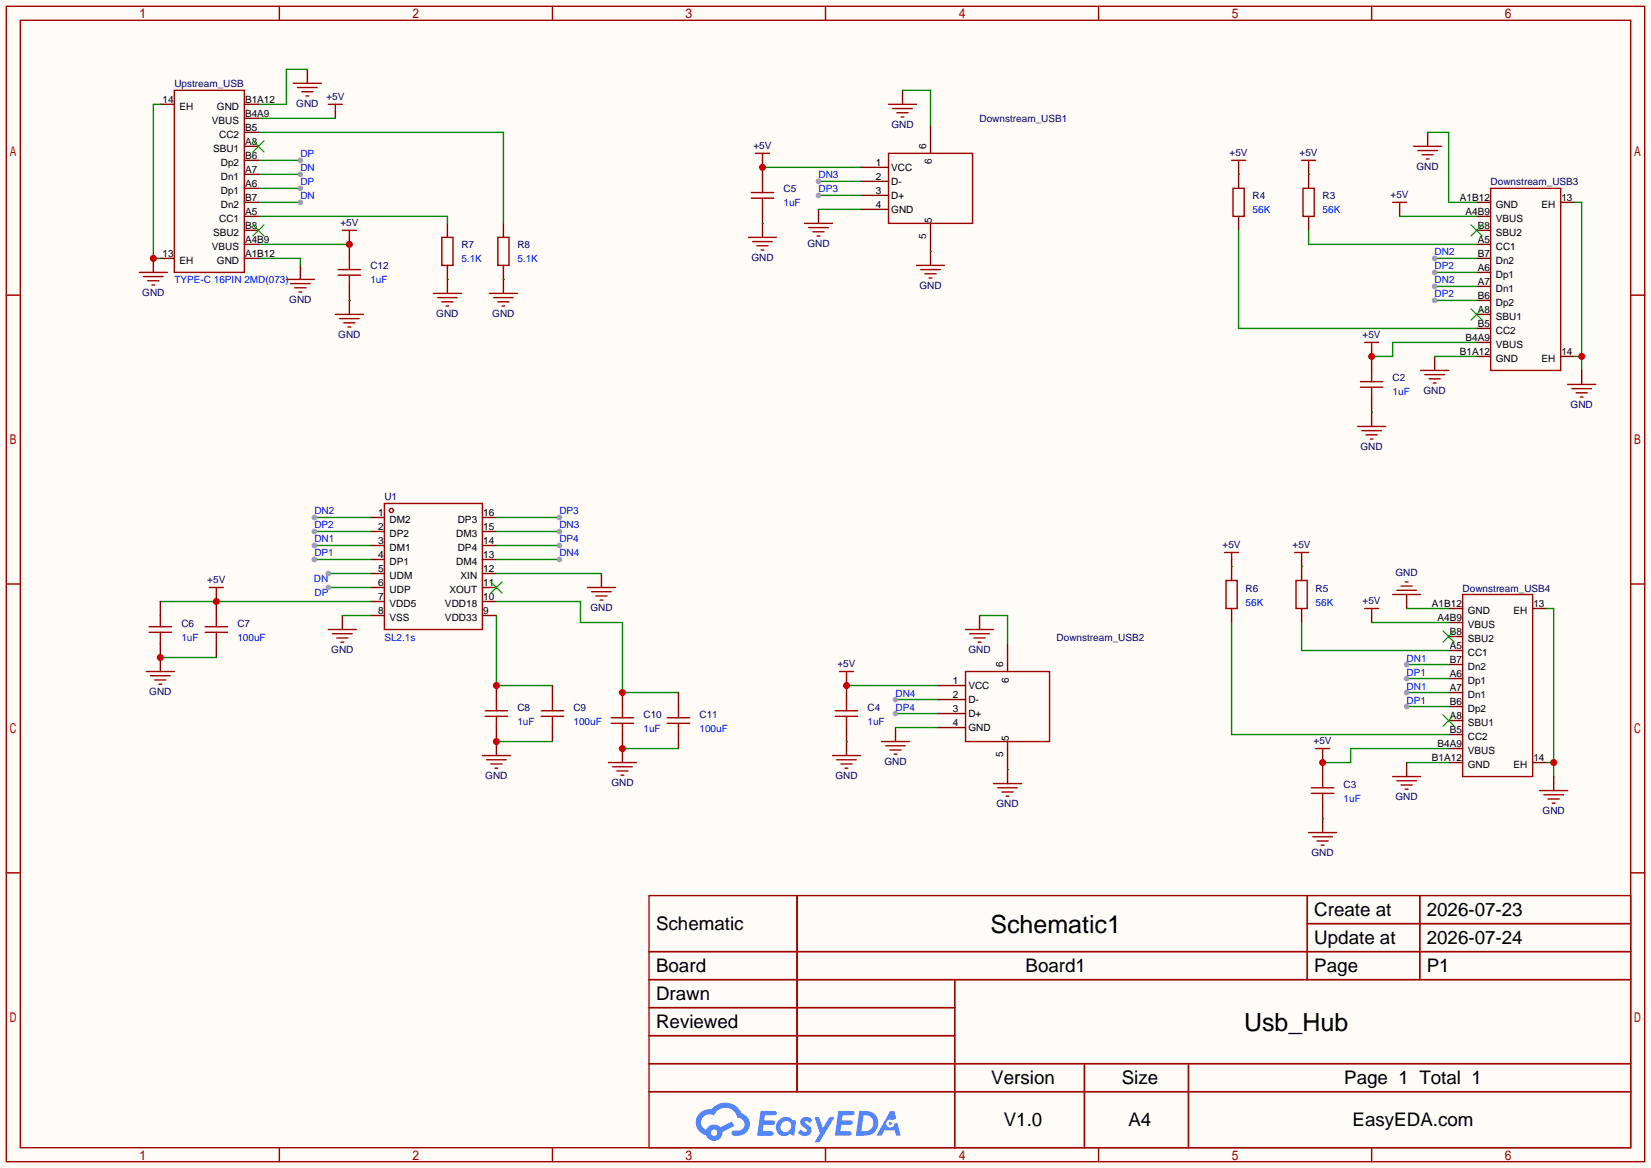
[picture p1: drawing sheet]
<svg xmlns="http://www.w3.org/2000/svg" width="299mm" height="212mm" viewBox="0 0 299 212" stroke-linecap="round" stroke-linejoin="round" font-family="sans-serif">
<path d="M0 0h299.5v211.8h-299.5z" fill="#fffcf7"/>
<g fill="none" stroke="#a10000" stroke-width=".25">
<path d="M1.1 1.1h297.2v209.6h-297.2zM3.7 3.7h292.1v204.5h-292.1zM50.7 1.1v2.6M100.2 1.1v2.6M149.7 1.1v2.6M199.3 1.1v2.6M248.8 1.1v2.6M1.1 53.5h2.6M295.8 53.5h2.5M1.1 105.9h2.6M295.8 105.9h2.5M1.1 158.3h2.6"/>
<path d="M295.8 158.3h2.5M117.7 162.4h178.1v45.8h-178.1zM117.7 172.6h178.1M117.7 177.7h178.1M144.6 162.4v35.6M173.2 177.7v30.5M237.1 162.4v15.3M237.1 167.5h58.7M257.5 162.4v15.3M117.7 182.8h55.5M117.7 192.9h178.1M117.7 187.8h55.5"/>
<path d="M117.7 198h178.1M196.7 192.9v15.3M215.6 192.9v15.3M50.7 208.2v2.5M100.2 208.2v2.5M149.7 208.2v2.5M199.3 208.2v2.5M248.8 208.2v2.5"/>
</g>
<g fill="#5487ff">
<path d="M145.5 202.8a1.3 1.3 0 0 1 1.8 .3l-.4 .6a.54 .54 0 0 0-.9-.2l.1 .2a1.58 1.58 0 0 1 1.1 1.6 1.43 1.43 0 0 1-2.5 .1l.5-.6a.64 .64 0 0 0 .5 .5 .64 .64 0 0 0 .7-.3l-.2-.2a1.6 1.6 0 0 1-1-1.6z"/>
<path d="M147.7 202.7h.9l.7 1.9 1.1-1.9h.9l-2.7 4.5h-.9l1-1.7z"/>
<path d="M138 201.5h1.6a1.31 1.31 0 0 1 1.2 .2 .4 .4 0 0 1-.3 .6h-1.8l-.1 .9h1.6a.4 .4 0 0 1 .4 .4 .4 .4 0 0 1-.4 .4h-1.7l-.2 1.2h.8a1.23 1.23 0 0 1 1.2 .2 .39 .39 0 0 1-.3 .6h-2.7z"/>
<path d="M152.1 201.5h1.6a1.32 1.32 0 0 1 1.3 .2 .39 .39 0 0 1-.4 .6h-1.7l-.2 .9h1.7a.4 .4 0 0 1 .3 .4 .4 .4 0 0 1-.4 .4h-1.7l-.2 1.2h.8a1.23 1.23 0 0 1 1.2 .2 .39 .39 0 0 1-.3 .6h-2.7z"/>
<path d="M161.5 201.5h.7l.4 1.3-.7 .4a.75 .75 0 0 0-1.1 .3 .75 .75 0 0 0 .5 1 .75 .75 0 0 0 .9-.6l.6-.3 .6 2.4h-.9l-.2-1h-1.9l-.5 1h-.9z"/>
<path d="M155.9 201.5l-.7 4.5h1.5a2.27 2.27 0 0 0 2.6-2.3 2.27 2.27 0 0 0-2.7-2.2zM156.6 202.3a1.5 1.5 0 0 1 1.8 1.5 1.5 1.5 0 0 1-1.9 1.4h-.3z"/>
<path d="M141.3 203.1a1.62 1.62 0 0 0-.4 2.1 1.62 1.62 0 0 0 2 .7l.4-.3 .3 .3 .5 .1 .3-2.5-.2-.3h-.4a1.58 1.58 0 0 0-2.5-.1zM141.9 203.6a.99 .99 0 0 1 1.6 .3 .99 .99 0 0 1-.9 1.4 .94 .94 0 0 1-1-.5 .94 .94 0 0 1 .3-1.2z"/>
<path d="M126.9 201.9a2.37 2.37 0 0 0 1.2 4 1.54 1.54 0 0 0 1.7 1 1.54 1.54 0 0 0 1.3-1.6l2.1-1.1-.5-.8-2 1.1a1.57 1.57 0 0 0-2.6 .4 1.5 1.5 0 0 1-.8-2.1 1.5 1.5 0 0 1 2.2-.5 2.23 2.23 0 0 1 2.3-1.4 2.23 2.23 0 0 1 2 1.8 1.16 1.16 0 0 1 1.2 1.1 1.16 1.16 0 0 1-1 1.3h-.7a.47 .47 0 0 0-.6 .3 .47 .47 0 0 0 .4 .6 2.23 2.23 0 0 0 2.3-.7 2.23 2.23 0 0 0 .4-2.3 2.16 2.16 0 0 0-1.3-1.1 3.2 3.2 0 0 0-5.4-.7l-1.2 .1zM129 205.4a.58 .58 0 0 1 1.1 0 .58 .58 0 0 1-1.1 0z"/>
<circle cx="161.5" cy="203.8" r=".28"/>
</g>
<g fill="none" stroke="#a10000" stroke-width=".25">
<path d="M53.2 15.1h5.1M54 15.9h3.5M54.7 16.6h2.1M55.5 17.4h.5M59.6 18.9h2.5M60.8 18.9v1.3M161.2 27.8h15.2v12.7h-15.2zM270.4 34.2h12.7v33h-12.7zM51.9 50.7h5.1M52.7 51.4h3.6M53.5 52.2h2M54.2 53h.5"/>
<path d="M60.8 57h5.1M61.6 57.8h3.6M62.1 41.8h2.5M62.4 58.5h2M63.1 59.3h.5M63.4 41.8v1.3M78.6 53.2h5.1M79.4 54h3.5M80.1 43.1h2.1v5h-2.1zM80.1 54.7h2.1M80.9 55.5h.5M88.8 53.2h5.1"/>
<path d="M89.5 54h3.6M90.3 43.1h2v5h-2zM90.3 54.7h2M91.1 55.5h.5M135.8 43.1h5M136.5 43.8h3.6M137.3 44.6h2M138 45.3h.6M246.3 77.3h5M247 78.1h3.6M247.8 78.9h2M248.5 79.6h.5"/>
<path d="M69.7 91.3h17.8v22.9h-17.8zM265.3 107.8h12.7v33h-12.7zM151 137h5.1M151.8 137.8h3.5M152.5 138.6h2.1M153.3 139.3h.5M175.1 121.8h15.3v12.7h-15.3zM237.4 151h5M238.1 151.8h3.6M238.9 152.5h2M239.6 153.3h.6"/>
<circle cx="71" cy="92.6" r=".38"/>
</g>
<g fill="none" stroke="#870000" stroke-width=".25">
<path d="M55.8 12.6v2.5M60.8 20.2v1.3M156.1 38h5.1M156.1 35.4h5.1M156.1 32.9h5.1M156.1 30.4h5.1M168.8 22.7v5.1M267.8 36.7h2.6M267.8 39.2h2.6M283.1 36.7h2.5M54.5 48.1v2.6M63.4 43.1v1.2"/>
<path d="M63.4 54.5v2.5M81.2 40.5v2.6M81.2 48.1v5.1M91.3 40.5v2.6M91.3 48.1v5.1M138.3 40.5v2.6M168.8 40.5v5.1M267.8 41.8h2.6M267.8 44.3h2.6M267.8 46.9h2.6M267.8 49.4h2.6M267.8 51.9h2.6"/>
<path d="M267.8 54.5h2.6M267.8 57h2.6M267.8 59.6h2.6M248.8 74.8v2.5M267.8 62.1h2.6M267.8 64.6h2.6M283.1 64.6h2.5M67.2 93.9h2.5M67.2 96.4h2.5M67.2 98.9h2.5M87.5 93.9h2.5M87.5 96.4h2.5"/>
<path d="M87.5 98.9h2.5M67.2 101.5h2.5M67.2 104h2.5M67.2 106.6h2.5M67.2 109.1h2.5M67.2 111.6h2.5M87.5 101.5h2.5M87.5 104h2.5M87.5 106.6h2.5M87.5 109.1h2.5M87.5 111.6h2.5M182.8 116.7v5.1"/>
<path d="M262.8 110.4h2.5M262.8 112.9h2.5M262.8 115.4h2.5M262.8 118h2.5M278 110.4h2.5M153.5 134.5v2.5M170.1 132h5M170.1 129.4h5M170.1 126.9h5M170.1 124.3h5M182.8 134.5v5.1M262.8 120.5h2.5"/>
<path d="M262.8 123.1h2.5M262.8 125.6h2.5M262.8 128.1h2.5M262.8 130.7h2.5M262.8 133.2h2.5M262.8 135.8h2.5M262.8 138.3h2.5M278 138.3h2.5M239.9 148.5v2.5"/>
</g>
<path d="M266.8 40.8l2.1 2M266.8 56l2.1 2M268.9 40.8l-2.1 2M268.9 56l-2.1 2M89 105.5l2.1 2.1M91.1 105.5l-2.1 2.1M261.7 114.4l2.1 2.1M263.8 114.4l-2.1 2.1M261.7 129.7l2.1 2M263.8 129.7l-2.1 2" fill="none" stroke="#3c3" stroke-width=".25"/>
<path d="M55.8 12.6h-3.9v6.3h-5M46.9 21.5h13.9M46.9 39.2h34.3v1.3M46.9 24h44.4v16.5M46.9 29.1h7.6M46.9 44.3h16.5M46.9 46.9h7.6v1.2M81.2 50.7h.1M91.3 50.7h.1" fill="none" stroke="#008700" stroke-width=".25"/>
<circle cx="54.5" cy="29.1" r=".51" fill="#999"/>
<path d="M46.9 34.2h7.6" fill="none" stroke="#008700" stroke-width=".25"/>
<circle cx="54.5" cy="34.2" r=".51" fill="#999"/>
<path d="M59.6 106.6h7.6" fill="none" stroke="#008700" stroke-width=".25"/>
<circle cx="59.6" cy="106.6" r=".51" fill="#999"/>
<path d="M46.9 36.7h7.6" fill="none" stroke="#008700" stroke-width=".25"/>
<circle cx="54.5" cy="36.7" r=".51" fill="#999"/>
<path d="M46.9 31.6h7.6" fill="none" stroke="#008700" stroke-width=".25"/>
<circle cx="54.5" cy="31.6" r=".51" fill="#999"/>
<path d="M59.6 104h7.6" fill="none" stroke="#008700" stroke-width=".25"/>
<circle cx="59.6" cy="104" r=".51" fill="#999"/>
<path d="M39.2 107.8v1.3M62.1 111.6v2.6M109.1 104v2.6" fill="none" stroke="#870000" stroke-width=".25"/>
<path d="M38 106.6h2.5M39.2 106.6v1.2M59.6 114.2h5M60.3 114.9h3.6M61.1 115.7h2M61.8 116.5h.6M106.6 106.6h5M107.3 107.3h3.6M108.1 108.1h2M108.8 108.8h.5" fill="none" stroke="#a10000" stroke-width=".25"/>
<path d="M29.1 109.1h38.1M57 101.5h10.2M62.1 111.6h5.1M90 109.1h15.3v3.8h7.6v12.7h10.2M90 111.6v12.7h10.2M90 104h19.1" fill="none" stroke="#008700" stroke-width=".25"/>
<circle cx="57" cy="101.5" r=".51" fill="#999"/>
<path d="M57 96.4h10.2" fill="none" stroke="#008700" stroke-width=".25"/>
<circle cx="57" cy="96.4" r=".51" fill="#999"/>
<path d="M57 93.9h10.2" fill="none" stroke="#008700" stroke-width=".25"/>
<circle cx="57" cy="93.9" r=".51" fill="#999"/>
<path d="M57 98.9h10.2" fill="none" stroke="#008700" stroke-width=".25"/>
<circle cx="57" cy="98.9" r=".51" fill="#999"/>
<path d="M90 93.9h11.5" fill="none" stroke="#008700" stroke-width=".25"/>
<circle cx="101.5" cy="93.9" r=".51" fill="#999"/>
<path d="M90 96.4h11.5" fill="none" stroke="#008700" stroke-width=".25"/>
<circle cx="101.5" cy="96.4" r=".51" fill="#999"/>
<path d="M90 98.9h11.5" fill="none" stroke="#008700" stroke-width=".25"/>
<circle cx="101.5" cy="98.9" r=".51" fill="#999"/>
<path d="M90 101.5h11.5" fill="none" stroke="#008700" stroke-width=".25"/>
<circle cx="101.5" cy="101.5" r=".51" fill="#999"/>
<path d="M148.5 35.4h7.6" fill="none" stroke="#008700" stroke-width=".25"/>
<circle cx="148.5" cy="35.4" r=".51" fill="#999"/>
<path d="M148.5 32.9h7.6" fill="none" stroke="#008700" stroke-width=".25"/>
<circle cx="148.5" cy="32.9" r=".51" fill="#999"/>
<path d="M162.4 129.4h7.7" fill="none" stroke="#008700" stroke-width=".25"/>
<circle cx="162.4" cy="129.4" r=".51" fill="#999"/>
<path d="M162.4 126.9h7.7" fill="none" stroke="#008700" stroke-width=".25"/>
<circle cx="162.4" cy="126.9" r=".51" fill="#999"/>
<path d="M260.2 49.4h7.6" fill="none" stroke="#008700" stroke-width=".25"/>
<circle cx="260.2" cy="49.4" r=".51" fill="#999"/>
<path d="M260.2 54.5h7.6" fill="none" stroke="#008700" stroke-width=".25"/>
<circle cx="260.2" cy="54.5" r=".51" fill="#999"/>
<path d="M260.2 51.9h7.6" fill="none" stroke="#008700" stroke-width=".25"/>
<circle cx="260.2" cy="51.9" r=".51" fill="#999"/>
<path d="M260.2 46.9h7.6" fill="none" stroke="#008700" stroke-width=".25"/>
<circle cx="260.2" cy="46.9" r=".51" fill="#999"/>
<path d="M255.1 125.6h7.7" fill="none" stroke="#008700" stroke-width=".25"/>
<circle cx="255.1" cy="125.6" r=".51" fill="#999"/>
<path d="M255.1 120.5h7.7" fill="none" stroke="#008700" stroke-width=".25"/>
<circle cx="255.1" cy="120.5" r=".51" fill="#999"/>
<path d="M255.1 123.1h7.7" fill="none" stroke="#008700" stroke-width=".25"/>
<circle cx="255.1" cy="123.1" r=".51" fill="#999"/>
<path d="M255.1 128.1h7.7" fill="none" stroke="#008700" stroke-width=".25"/>
<circle cx="255.1" cy="128.1" r=".51" fill="#999"/>
<path d="M163.7 16.4v2.5M148.5 38v2.5M168.8 45.6v2.5M177.7 111.6v2.6M255.1 107.8v2.6M162.4 132v2.5M182.8 139.6v2.5M255.1 138.3v2.5" fill="none" stroke="#870000" stroke-width=".25"/>
<g fill="none" stroke="#a10000" stroke-width=".25">
<path d="M161.2 18.9h5M161.9 19.7h3.6M162.7 20.4h2M163.4 21.2h.6M145.9 40.5h5.1M146.7 41.3h3.5M147.4 42h2.1M148.2 42.8h.5M166.2 48.1h5.1M167 48.9h3.6M167.8 49.7h2M168.5 50.4h.5"/>
<path d="M175.1 114.2h5.1M175.9 114.9h3.6M176.7 115.7h2M177.4 116.5h.5M252.6 107.8h5.1M253.4 107.1h3.5M254.1 106.3h2.1M254.9 105.5h.5M159.9 134.5h5.1M160.7 135.3h3.5M161.4 136h2M162.2 136.8h.5"/>
<path d="M180.2 142.1h5.1M181 142.9h3.5M181.7 143.6h2.1M182.5 144.4h.5M252.6 140.8h5.1M253.4 141.6h3.5M254.1 142.4h2.1M254.9 143.1h.5"/>
</g>
<path d="M148.5 38h7.6M255.1 110.4h7.7M280.5 110.4h1.3v30.4M162.4 132h7.7M255.1 138.3h7.7M280.5 138.3h1.3" fill="none" stroke="#008700" stroke-width=".25"/>
<circle cx="281.8" cy="138.3" r=".63" fill="#c00"/>
<path d="M259 24v2.5M260.2 64.6v2.6M281.8 140.8v2.6" fill="none" stroke="#870000" stroke-width=".25"/>
<path d="M256.4 26.5h5.1M257.2 27.3h3.5M257.9 28.1h2.1M258.7 28.8h.5M257.7 67.2h5.1M258.4 67.9h3.6M259.2 68.7h2M260 69.5h.5M279.3 143.4h5.1M280 144.1h3.6M280.8 144.9h2M281.6 145.7h.5" fill="none" stroke="#a10000" stroke-width=".25"/>
<path d="M259 24h3.8v12.7h5M285.6 36.7h1.3v30.5M260.2 64.6h7.6M285.6 64.6h1.3" fill="none" stroke="#008700" stroke-width=".25"/>
<circle cx="286.9" cy="64.6" r=".63" fill="#c00"/>
<g fill="none" stroke="#870000" stroke-width=".25">
<path d="M138.3 29.1v1.3M224.7 30.4v3.8M224.7 39.2v2.6M237.4 30.4v3.8M237.4 39.2v2.6M253.9 38v1.2M286.9 67.2v2.5M223.4 101.5v3.8M223.4 110.4v2.5M236.1 101.5v3.8M236.1 110.4v2.5M248.8 111.6v1.3"/>
<path d="M112.9 125.6v2.5M123.1 125.6v2.5M123.1 133.2v2.6M153.5 123.1v1.2"/>
</g>
<g fill="none" stroke="#a10000" stroke-width=".25">
<path d="M137 27.8h2.6M138.3 27.8v1.3M223.4 29.1h2.5M223.6 34.2h2.1v5h-2.1zM224.7 29.1v1.3M236.1 29.1h2.5M236.3 34.2h2.1v5h-2.1zM237.4 29.1v1.3M252.6 36.7h2.5M253.9 36.7v1.3M284.4 69.7h5M285.1 70.5h3.6"/>
<path d="M285.9 71.2h2M286.6 72h.5M222.1 100.2h2.6M222.4 105.3h2v5.1h-2zM223.4 100.2v1.3M234.8 100.2h2.6M235.1 105.3h2v5.1h-2zM236.1 100.2v1.3M247.5 110.4h2.6M248.8 110.4v1.2M121 130.2h4.1M121 131.2h4.1"/>
<path d="M123.1 128.1v2.1M123.1 131.2v2M152.3 121.8h2.5M153.5 121.8v1.3"/>
</g>
<g fill="none" stroke="#008700" stroke-width=".25">
<path d="M163.7 16.4h5.1v6.3M138.3 30.4h17.8M224.7 31.6h.1M237.4 31.6h.1M253.9 39.2h13.9M168.8 45.6h.1M224.7 41.8v17.8h43.1M237.4 41.8v2.5h30.4M177.7 111.6h5.1v5.1M223.4 102.7h.1M223.4 112.9v20.3h39.4M236.1 102.7h.1"/>
<path d="M236.1 112.9v5.1h26.7M248.8 112.9h14M153.5 124.3h16.6M182.8 139.6h.1"/>
</g>
<circle cx="112.9" cy="125.6" r=".63" fill="#c00"/>
<path d="M90 124.3v2.6M100.2 124.3v2.6M100.2 132v2.5M112.9 133.2v2.6" fill="none" stroke="#870000" stroke-width=".25"/>
<path d="M98.2 128.9h4M98.2 129.9h4M100.2 126.9v2M100.2 129.9v2.1M110.9 130.2h4M110.9 131.2h4M112.9 128.1v2.1M112.9 131.2v2" fill="none" stroke="#a10000" stroke-width=".25"/>
<circle cx="90" cy="124.3" r=".63" fill="#c00"/>
<path d="M39.2 109.1v2.5M90 132v2.5" fill="none" stroke="#870000" stroke-width=".25"/>
<path d="M88 128.9h4.1M88 129.9h4.1M90 126.9v2M90 129.9v2.1" fill="none" stroke="#a10000" stroke-width=".25"/>
<circle cx="39.2" cy="109.1" r=".63" fill="#c00"/>
<path d="M138.3 30.4v2.5M29.1 109.1v2.5M29.1 116.7v2.6M39.2 116.7v2.6" fill="none" stroke="#870000" stroke-width=".25"/>
<path d="M27.1 113.7h4M27.1 114.7h4M29.1 111.6v2.1M29.1 114.7v2M37.2 113.7h4.1M37.2 114.7h4.1M39.2 111.6v2.1M39.2 114.7v2" fill="none" stroke="#a10000" stroke-width=".25"/>
<circle cx="138.3" cy="30.4" r=".63" fill="#c00"/>
<path d="M138.3 38v2.5M153.5 124.3v2.6" fill="none" stroke="#870000" stroke-width=".25"/>
<path d="M136.3 34.9h4M136.3 35.9h4M138.3 32.9v2M138.3 35.9v2.1" fill="none" stroke="#a10000" stroke-width=".25"/>
<circle cx="153.5" cy="124.3" r=".63" fill="#c00"/>
<path d="M63.4 44.3v2.6M248.8 64.6v2.6M248.8 72.3v2.5M153.5 132v2.5M239.9 138.3v2.5M239.9 145.9v2.6" fill="none" stroke="#870000" stroke-width=".25"/>
<path d="M246.8 69.2h4M246.8 70.2h4M248.8 67.2v2M248.8 70.2v2.1M151.5 128.9h4.1M151.5 129.9h4.1M153.5 126.9v2M153.5 129.9v2.1M237.9 142.9h4M237.9 143.9h4M239.9 140.8v2.1M239.9 143.9v2" fill="none" stroke="#a10000" stroke-width=".25"/>
<circle cx="63.4" cy="44.3" r=".63" fill="#c00"/>
<path d="M63.4 51.9v2.6M248.8 63.4v1.2M239.9 137v1.3" fill="none" stroke="#870000" stroke-width=".25"/>
<path d="M61.3 48.9h4.1M61.3 49.9h4.1M63.4 46.9v2M63.4 49.9v2M247.5 62.1h2.6M248.8 62.1v1.3M238.6 135.8h2.6M239.9 135.8v1.2" fill="none" stroke="#a10000" stroke-width=".25"/>
<path d="M63.4 54.5h.1M262.8 135.8h-17.8v2.5h-5.1" fill="none" stroke="#008700" stroke-width=".25"/>
<circle cx="239.9" cy="138.3" r=".63" fill="#c00"/>
<path d="M248.8 74.8h.1M267.8 62.1h-15.2v2.5h-3.8" fill="none" stroke="#008700" stroke-width=".25"/>
<circle cx="248.8" cy="64.6" r=".63" fill="#c00"/>
<path d="M138.3 40.5h.1M112.9 135.8h10.2M153.5 134.5h.1M239.9 148.5h.1" fill="none" stroke="#008700" stroke-width=".25"/>
<path d="M29.1 119.3v2.5M90 134.5v2.5M112.9 135.8v2.5" fill="none" stroke="#870000" stroke-width=".25"/>
<path d="M26.5 121.8h5.1M27.3 122.6h3.6M28.1 123.3h2M28.8 124.1h.5M87.5 137h5.1M88.3 137.8h3.5M89 138.6h2.1M89.8 139.3h.5M110.4 138.3h5M111.1 139.1h3.6M111.9 139.8h2M112.6 140.6h.6" fill="none" stroke="#a10000" stroke-width=".25"/>
<circle cx="112.9" cy="135.8" r=".63" fill="#c00"/>
<path d="M90 134.5h10.2" fill="none" stroke="#008700" stroke-width=".25"/>
<circle cx="90" cy="134.5" r=".63" fill="#c00"/>
<path d="M29.1 119.3h10.1" fill="none" stroke="#008700" stroke-width=".25"/>
<circle cx="29.1" cy="119.3" r=".63" fill="#c00"/>
<path d="M31.6 16.4h12.7v33h-12.7z" fill="none" stroke="#a10000" stroke-width=".25"/>
<g fill="none" stroke="#870000" stroke-width=".25">
<path d="M29.1 18.9h2.5M44.3 18.9h2.6M44.3 39.2h2.6M44.3 36.7h2.6M44.3 34.2h2.6M44.3 31.6h2.6M44.3 29.1h2.6M44.3 26.5h2.6M44.3 24h2.6M44.3 21.5h2.6M27.8 46.9v2.5M29.1 46.9h2.5"/>
<path d="M44.3 46.9h2.6M44.3 44.3h2.6M44.3 41.8h2.6"/>
</g>
<path d="M45.8 25.5l2.1 2.1M47.9 25.5l-2.1 2.1M45.8 40.8l2.1 2M47.9 40.8l-2.1 2" fill="none" stroke="#3c3" stroke-width=".25"/>
<path d="M29.1 18.9h-1.3v28h1.3" fill="none" stroke="#008700" stroke-width=".25"/>
<circle cx="27.8" cy="46.9" r=".63" fill="#c00"/>
<path d="M25.3 49.4h5.1M26 50.2h3.6M26.8 50.9h2M27.6 51.7h.5" fill="none" stroke="#a10000" stroke-width=".25"/>
<g font-size="4.5">
<text x="179.6" y="169.2">Schematic1</text>
<text x="225.7" y="187">Usb_Hub</text>
</g>
<g font-size="3.4">
<text x="238.4" y="166.1">Create at</text>
<text x="258.8" y="166.1">2026-07-23</text>
<text x="119" y="168.7">Schematic</text>
<text x="238.4" y="171.2">Update at</text>
<text x="258.8" y="171.2">2026-07-24</text>
<text x="119" y="176.3">Board</text>
<text x="186" y="176.3">Board1</text>
<text x="238.4" y="176.3">Page</text>
<text x="258.8" y="176.3">P1</text>
<text x="119" y="181.4">Drawn</text>
<text x="119" y="186.5">Reviewed</text>
<text x="179.8" y="196.6">Version</text>
<text x="203.5" y="196.6">Size</text>
<text x="243.8" y="196.6">Page 1 Total 1</text>
<text x="182.1" y="204.2">V1.0</text>
<text x="204.7" y="204.2">A4</text>
<text x="245.3" y="204.2">EasyEDA.com</text>
</g>
<g font-size="1.8" fill="#000080">
<text x="31.6" y="15.8">Upstream_USB</text>
<text x="53.7" y="19.4">GND</text>
<text x="59.2" y="18.1">+5V</text>
<text x="161.7" y="23.2">GND</text>
<text x="177.7" y="22.2">Downstream_USB1</text>
<text x="136.7" y="27">+5V</text>
<text x="223" y="28.3">+5V</text>
<text x="235.7" y="28.3">+5V</text>
<text x="142.1" y="34.9">C5</text>
<text x="252.2" y="35.9">+5V</text>
<text x="256.9" y="30.8">GND</text>
<text x="270.4" y="33.6">Downstream_USB3</text>
<text x="61.7" y="41">+5V</text>
<text x="227.2" y="36.2">R4</text>
<text x="239.9" y="36.2">R3</text>
<text x="83.7" y="45">R7</text>
<text x="93.9" y="45">R8</text>
<text x="136.3" y="47.3">GND</text>
<text x="146.4" y="44.8">GND</text>
<text x="25.8" y="53.7">GND</text>
<text x="67.2" y="48.9">C12</text>
<text x="166.8" y="52.4">GND</text>
<text x="52.5" y="55">GND</text>
<text x="79.1" y="57.5">GND</text>
<text x="89.3" y="57.5">GND</text>
<text x="61.4" y="61.3">GND</text>
<text x="247.2" y="61.3">+5V</text>
<text x="252.6" y="69.2">C2</text>
<text x="258.2" y="71.5">GND</text>
<text x="284.9" y="74">GND</text>
<text x="246.8" y="81.6">GND</text>
<text x="69.7" y="90.8">U1</text>
<text x="221.8" y="99.4">+5V</text>
<text x="234.5" y="99.4">+5V</text>
<text x="37.6" y="105.8">+5V</text>
<text x="225.9" y="107.3">R6</text>
<text x="238.6" y="107.3">R5</text>
<text x="253.1" y="104.5">GND</text>
<text x="265.3" y="107.3">Downstream_USB4</text>
<text x="32.9" y="113.6">C6</text>
<text x="43.1" y="113.6">C7</text>
<text x="107.1" y="110.8">GND</text>
<text x="247.2" y="109.6">+5V</text>
<text x="60.1" y="118.5">GND</text>
<text x="175.7" y="118.5">GND</text>
<text x="191.6" y="116.2">Downstream_USB2</text>
<text x="151.9" y="121">+5V</text>
<text x="27.1" y="126.1">GND</text>
<text x="93.9" y="128.9">C8</text>
<text x="104" y="128.9">C9</text>
<text x="116.7" y="130.1">C10</text>
<text x="126.9" y="130.1">C11</text>
<text x="157.4" y="128.9">C4</text>
<text x="238.3" y="135">+5V</text>
<text x="88" y="141.3">GND</text>
<text x="110.9" y="142.6">GND</text>
<text x="151.5" y="141.3">GND</text>
<text x="160.4" y="138.8">GND</text>
<text x="243.7" y="142.8">C3</text>
<text x="180.7" y="146.4">GND</text>
<text x="253.1" y="145.1">GND</text>
<text x="279.8" y="147.7">GND</text>
<text x="237.9" y="155.3">GND</text>
</g>
<g font-size="1.8">
<text x="29.5" y="18.6">14</text>
<text x="32.6" y="19.9">EH</text>
<text x="38.4" y="22.4">VBUS</text>
<text x="39.4" y="19.9">GND</text>
<text x="44.4" y="23.7">B5</text>
<text x="44.4" y="21.2">B4A9</text>
<text x="44.4" y="18.6">B1A12</text>
<text x="38.6" y="27.5">SBU1</text>
<text x="39.8" y="25">CC2</text>
<text x="44.4" y="28.8">B6</text>
<text x="44.4" y="26.2">A8</text>
<text x="168" y="27" transform="rotate(-90 168 27)">6</text>
<text x="169" y="29.8" transform="rotate(-90 169 29.8)">6</text>
<text x="40.1" y="35.1">Dp1</text>
<text x="40.1" y="32.6">Dn1</text>
<text x="40.1" y="30">Dp2</text>
<text x="44.4" y="33.9">A6</text>
<text x="44.4" y="31.3">A7</text>
<text x="158.9" y="35.1">3</text>
<text x="158.9" y="32.6">2</text>
<text x="158.9" y="30">1</text>
<text x="161.7" y="33.6">D-</text>
<text x="161.7" y="31.1">VCC</text>
<text x="39.8" y="40.2">CC1</text>
<text x="40.1" y="37.7">Dn2</text>
<text x="44.4" y="41.5">B8</text>
<text x="44.4" y="38.9">A5</text>
<text x="44.4" y="36.4">B7</text>
<text x="158.9" y="37.7">4</text>
<text x="161.7" y="38.7">GND</text>
<text x="161.7" y="36.1">D+</text>
<text x="169" y="40.5" transform="rotate(-90 169 40.5)">5</text>
<text x="264.8" y="36.4">A1B12</text>
<text x="265.8" y="38.9">A4B9</text>
<text x="268" y="41.5">B8</text>
<text x="271.3" y="37.7">GND</text>
<text x="271.3" y="40.2">VBUS</text>
<text x="279.6" y="37.7">EH</text>
<text x="283.2" y="36.4">13</text>
<text x="29.5" y="46.6">13</text>
<text x="32.6" y="47.8">EH</text>
<text x="38.4" y="45.3">VBUS</text>
<text x="38.6" y="42.7">SBU2</text>
<text x="39.4" y="47.8">GND</text>
<text x="44.4" y="46.6">A1B12</text>
<text x="44.4" y="44">A4B9</text>
<text x="168" y="43.3" transform="rotate(-90 168 43.3)">5</text>
<text x="268" y="44">A5</text>
<text x="268" y="46.6">B7</text>
<text x="271.3" y="42.7">SBU2</text>
<text x="271.3" y="45.3">CC1</text>
<text x="271.3" y="47.8">Dn2</text>
<text x="268" y="49.1">A6</text>
<text x="268" y="51.6">A7</text>
<text x="271.3" y="50.4">Dp1</text>
<text x="271.3" y="52.9">Dn1</text>
<text x="268" y="54.2">B6</text>
<text x="268" y="56.7">A8</text>
<text x="268" y="59.3">B5</text>
<text x="271.3" y="55.4">Dp2</text>
<text x="271.3" y="58">SBU1</text>
<text x="264.8" y="64.3">B1A12</text>
<text x="265.8" y="61.8">B4A9</text>
<text x="271.3" y="60.5">CC2</text>
<text x="271.3" y="63.1">VBUS</text>
<text x="271.3" y="65.6">GND</text>
<text x="279.6" y="65.6">EH</text>
<text x="283.2" y="64.3">14</text>
<text x="68.6" y="93.5">1</text>
<text x="70.7" y="94.8">DM2</text>
<text x="83" y="94.8">DP3</text>
<text x="87.6" y="93.5">16</text>
<text x="68.6" y="96.1">2</text>
<text x="68.6" y="98.6">3</text>
<text x="68.6" y="101.2">4</text>
<text x="70.7" y="97.4">DP2</text>
<text x="70.7" y="99.9">DM1</text>
<text x="82.7" y="97.4">DM3</text>
<text x="83" y="99.9">DP4</text>
<text x="87.6" y="101.2">13</text>
<text x="87.6" y="98.6">14</text>
<text x="87.6" y="96.1">15</text>
<text x="68.6" y="103.7">5</text>
<text x="68.6" y="106.2">6</text>
<text x="70.7" y="102.4">DP1</text>
<text x="70.7" y="105">UDM</text>
<text x="70.7" y="107.5">UDP</text>
<text x="81.5" y="107.5">XOUT</text>
<text x="82.7" y="102.4">DM4</text>
<text x="83.5" y="105">XIN</text>
<text x="87.6" y="106.2">11</text>
<text x="87.6" y="103.7">12</text>
<text x="68.6" y="108.8">7</text>
<text x="68.6" y="111.3">8</text>
<text x="70.7" y="110.1">VDD5</text>
<text x="70.7" y="112.6">VSS</text>
<text x="80.7" y="112.6">VDD33</text>
<text x="80.7" y="110.1">VDD18</text>
<text x="87.6" y="111.3">9</text>
<text x="87.6" y="108.8">10</text>
<text x="259.7" y="110.1">A1B12</text>
<text x="260.7" y="112.6">A4B9</text>
<text x="266.2" y="111.3">GND</text>
<text x="266.2" y="113.9">VBUS</text>
<text x="274.5" y="111.3">EH</text>
<text x="278.1" y="110.1">13</text>
<text x="263" y="115.1">B8</text>
<text x="263" y="117.7">A5</text>
<text x="266.2" y="116.4">SBU2</text>
<text x="266.2" y="118.9">CC1</text>
<text x="172.9" y="124">1</text>
<text x="175.6" y="125">VCC</text>
<text x="182" y="121" transform="rotate(-90 182 121)">6</text>
<text x="183" y="123.8" transform="rotate(-90 183 123.8)">6</text>
<text x="263" y="120.2">B7</text>
<text x="263" y="122.8">A6</text>
<text x="263" y="125.3">A7</text>
<text x="266.2" y="121.5">Dn2</text>
<text x="266.2" y="124">Dp1</text>
<text x="172.9" y="131.6">4</text>
<text x="172.9" y="129.1">3</text>
<text x="172.9" y="126.6">2</text>
<text x="175.6" y="130.1">D+</text>
<text x="175.6" y="127.6">D-</text>
<text x="263" y="127.8">B6</text>
<text x="263" y="130.4">A8</text>
<text x="266.2" y="126.6">Dn1</text>
<text x="266.2" y="129.1">Dp2</text>
<text x="266.2" y="131.6">SBU1</text>
<text x="175.6" y="132.7">GND</text>
<text x="182" y="137.3" transform="rotate(-90 182 137.3)">5</text>
<text x="183" y="134.5" transform="rotate(-90 183 134.5)">5</text>
<text x="259.7" y="138">B1A12</text>
<text x="260.7" y="135.5">B4A9</text>
<text x="263" y="132.9">B5</text>
<text x="266.2" y="134.2">CC2</text>
<text x="266.2" y="136.7">VBUS</text>
<text x="278.1" y="138">14</text>
<text x="266.2" y="139.3">GND</text>
<text x="274.5" y="139.3">EH</text>
</g>
<g font-size="1.8" fill="#00f">
<text x="54.5" y="28.5">DP</text>
<text x="54.5" y="33.6">DP</text>
<text x="54.5" y="31.1">DN</text>
<text x="148.5" y="34.9">DP3</text>
<text x="148.5" y="32.3">DN3</text>
<text x="54.5" y="36.2">DN</text>
<text x="142.1" y="37.4">1uF</text>
<text x="227.2" y="38.7">56K</text>
<text x="239.9" y="38.7">56K</text>
<text x="83.7" y="47.6">5.1K</text>
<text x="93.9" y="47.6">5.1K</text>
<text x="260.2" y="46.3">DN2</text>
<text x="31.6" y="51.4">TYPE-C 16PIN 2MD(073)</text>
<text x="67.2" y="51.4">1uF</text>
<text x="260.2" y="48.9">DP2</text>
<text x="260.2" y="53.9">DP2</text>
<text x="260.2" y="51.4">DN2</text>
<text x="252.6" y="71.7">1uF</text>
<text x="57" y="95.8">DP2</text>
<text x="57" y="93.3">DN2</text>
<text x="101.5" y="93.3">DP3</text>
<text x="101.5" y="95.8">DN3</text>
<text x="57" y="100.9">DP1</text>
<text x="57" y="98.4">DN1</text>
<text x="101.5" y="98.4">DP4</text>
<text x="101.5" y="100.9">DN4</text>
<text x="56.9" y="105.5">DN</text>
<text x="57" y="108">DP</text>
<text x="225.9" y="109.8">56K</text>
<text x="238.6" y="109.8">56K</text>
<text x="32.9" y="116.2">1uF</text>
<text x="43.1" y="116.2">100uF</text>
<text x="69.7" y="116.2">SL2.1s</text>
<text x="255.1" y="120">DN1</text>
<text x="255.1" y="125.1">DN1</text>
<text x="255.1" y="122.5">DP1</text>
<text x="93.9" y="131.4">1uF</text>
<text x="104" y="131.4">100uF</text>
<text x="157.4" y="131.4">1uF</text>
<text x="162.4" y="128.9">DP4</text>
<text x="162.4" y="126.3">DN4</text>
<text x="255.1" y="127.6">DP1</text>
<text x="116.7" y="132.7">1uF</text>
<text x="126.9" y="132.7">100uF</text>
<text x="243.7" y="145.4">1uF</text>
</g>
</svg>
